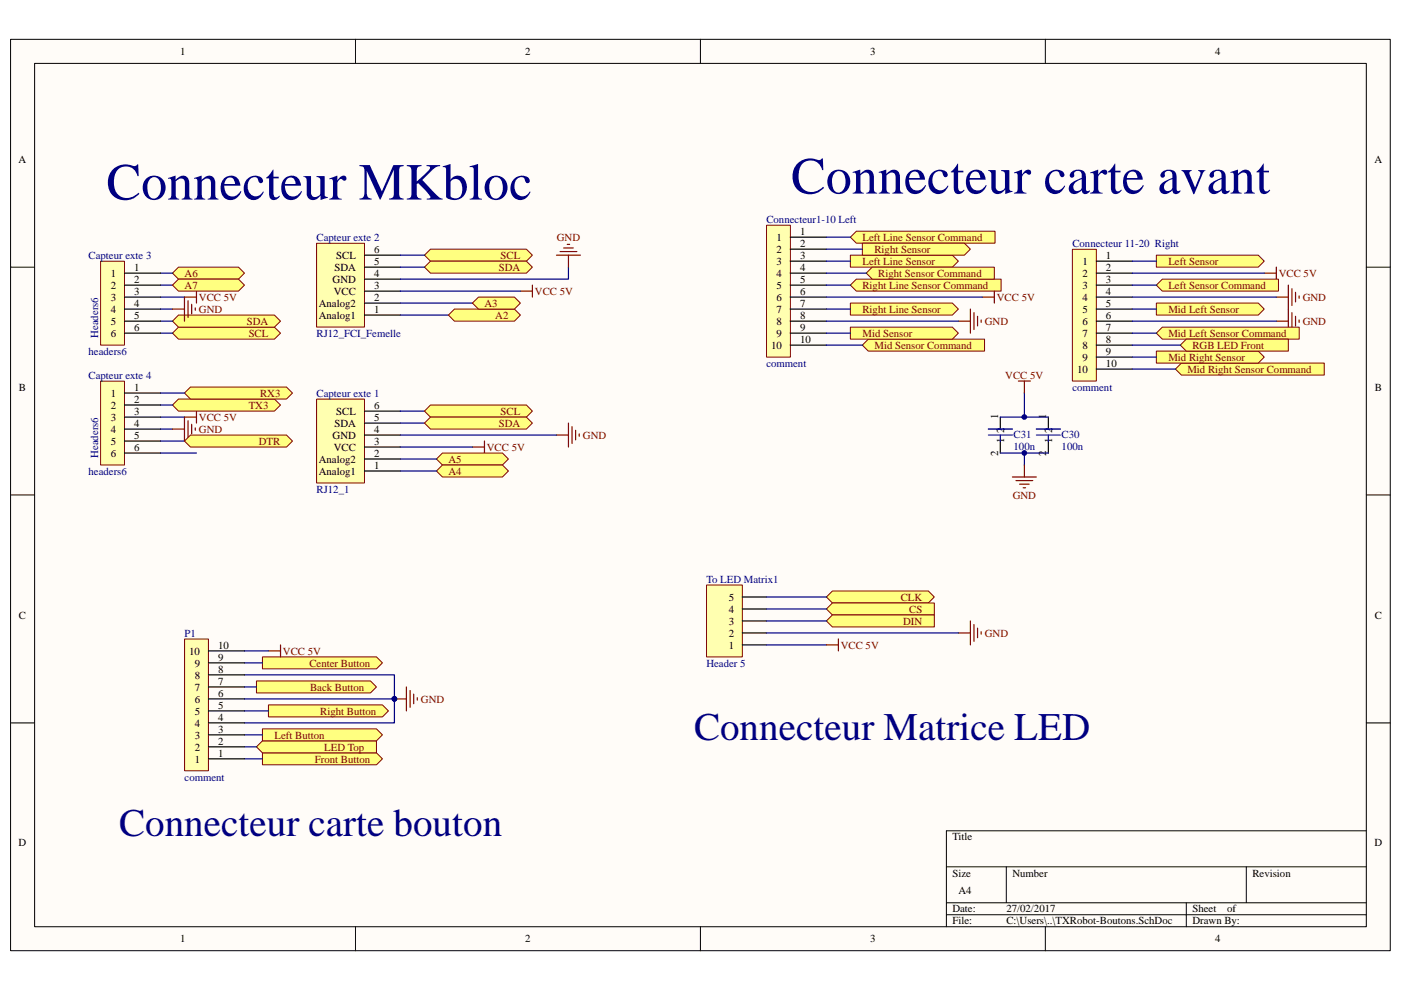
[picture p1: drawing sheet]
<svg xmlns="http://www.w3.org/2000/svg" width="297mm" height="210mm" viewBox="0 0 297 210" stroke-linecap="round" stroke-linejoin="round" font-family="sans-serif">
<path d="M2.3 8.4h292.5v193.2h-292.5z" fill="#fffcf8"/>
<path d="M2.2 8.3h292.6v193.3h-292.6z" fill="none" stroke="#000" stroke-width=".21"/>
<path d="M7.4 13.5h282.3v183h-282.3z" fill="#fffcf8"/>
<g fill="none" stroke="#000" stroke-width=".21">
<path d="M7.3 13.4h282.4v183.1h-282.4zM75.4 8.3v5.1M148.5 8.3v5.1M221.6 8.3v5.1M2.2 56.6h5.1M289.7 56.6h5.1M2.2 104.9h5.1M289.7 104.9h5.1M2.2 153.3h5.1M289.7 153.3h5.1M289.7 176.1h-89v20.4M75.4 196.5v5.1"/>
<path d="M148.5 196.5v5.1M200.7 183.8h89M200.7 191.4h89M200.7 194h89M213.4 183.8v7.6M221.6 196.5v5.1M251.5 191.4v5.1M264.2 183.8v7.6"/>
</g>
<path d="M55.6 159.6h24.2l1.3 1.3-1.3 1.3h-24.2z" fill-rule="evenodd" fill="#ffff80"/>
<path d="M55.6 159.6h24.2l1.3 1.3-1.3 1.3h-24.2z" fill="none" stroke="#800000" stroke-width=".21"/>
<path d="M54.4 158.3l1.2-1.2h24.2v2.5h-24.2z" fill-rule="evenodd" fill="#ffff80"/>
<path d="M54.4 158.3l1.2-1.2h24.2v2.5h-24.2z" fill="none" stroke="#800000" stroke-width=".21"/>
<path d="M56.9 149.5h24.2l1.3 1.2-1.3 1.3h-24.2z" fill-rule="evenodd" fill="#ffff80"/>
<path d="M56.9 149.5h24.2l1.3 1.2-1.3 1.3h-24.2z" fill="none" stroke="#800000" stroke-width=".21"/>
<path d="M55.6 139.3h24.2l1.3 1.2-1.3 1.3h-24.2z" fill-rule="evenodd" fill="#ffff80"/>
<path d="M55.6 139.3h24.2l1.3 1.2-1.3 1.3h-24.2z" fill="none" stroke="#800000" stroke-width=".21"/>
<path d="M54.4 144.4h24.1l1.3 1.2-1.3 1.3h-24.1z" fill-rule="evenodd" fill="#ffff80"/>
<path d="M54.4 144.4h24.1l1.3 1.2-1.3 1.3h-24.1z" fill="none" stroke="#800000" stroke-width=".21"/>
<path d="M55.6 154.5h24.2l1.3 1.3-1.3 1.3h-24.2z" fill-rule="evenodd" fill="#ffff80"/>
<path d="M55.6 154.5h24.2l1.3 1.3-1.3 1.3h-24.2z" fill="none" stroke="#800000" stroke-width=".21"/>
<path d="M83.6 148.2h2.6M86.2 145.6v5.1M86.9 146.4v3.6M87.7 147.2v2M88.5 147.9v.5" fill="none" stroke="#800000" stroke-width=".25"/>
<circle cx="83.6" cy="148.2" r=".49" fill="#000080"/>
<circle cx="83.6" cy="148.2" r=".49" fill="none" stroke="#000080" stroke-width=".21"/>
<path d="M56.9 138h2.6M59.5 136.7v2.6" fill="none" stroke="#800000" stroke-width=".25"/>
<path d="M51.8 138h5.1M51.8 143.1h31.8v10.2h-31.8M51.8 140.5h3.8M51.8 145.6h2.6M51.8 150.7h5.1M51.8 155.8h3.8M51.8 158.3h2.6M51.8 148.2h31.8M51.8 160.9h3.8" fill="none" stroke="#000080" stroke-width=".25"/>
<circle cx="83.6" cy="148.2" r=".49" fill="#000080"/>
<circle cx="83.6" cy="148.2" r=".49" fill="none" stroke="#000080" stroke-width=".21"/>
<path d="M39.2 135.5h5v27.9h-5z" fill="#ffffb0"/>
<path d="M39.1 135.5h5.1v27.9h-5.1z" fill="none" stroke="#800000" stroke-width=".21"/>
<path d="M44.2 138h7.6M44.2 158.3h7.6M44.2 155.8h7.6M44.2 153.3h7.6M44.2 150.7h7.6M44.2 148.2h7.6M44.2 145.6h7.6M44.2 143.1h7.6M44.2 140.5h7.6M44.2 160.9h7.6" fill="none" stroke="#000" stroke-width=".25"/>
<path d="M90 54.1l1.3-1.3h20.3l1.3 1.3-1.3 1.3h-20.3z" fill-rule="evenodd" fill="#ffff80"/>
<path d="M90 54.1l1.3-1.3h20.3l1.3 1.3-1.3 1.3h-20.3z" fill="none" stroke="#800000" stroke-width=".21"/>
<path d="M90 56.6l1.3-1.2h20.3l1.3 1.2-1.3 1.3h-20.3z" fill-rule="evenodd" fill="#ffff80"/>
<path d="M90 56.6l1.3-1.2h20.3l1.3 1.2-1.3 1.3h-20.3z" fill="none" stroke="#800000" stroke-width=".21"/>
<path d="M110.3 61.7h2.6M112.9 60.5v2.5M118 92.2h2.5M120.5 89.7v5.1M121.3 90.5v3.5M122 91.2v2.1M122.8 92v.5" fill="none" stroke="#800000" stroke-width=".25"/>
<path d="M67.1 51.6h10.2v17.7h-10.2z" fill="#ffffb0"/>
<path d="M67.1 51.6h10.2v17.7h-10.2z" fill="none" stroke="#800000" stroke-width=".21"/>
<path d="M77.3 56.6h7.6M77.3 59.2h7.6M77.3 54.1h7.6M77.3 66.8h7.6M77.3 61.7h7.6M77.3 64.3h7.6" fill="none" stroke="#000" stroke-width=".25"/>
<path d="M67.1 84.6h10.2v17.8h-10.2z" fill="#ffffb0"/>
<path d="M67.1 84.6h10.2v17.8h-10.2z" fill="none" stroke="#800000" stroke-width=".21"/>
<path d="M77.3 99.9h7.6M77.3 94.8h7.6M77.3 89.7h7.6M77.3 92.2h7.6M77.3 97.3h7.6M77.3 87.2h7.6" fill="none" stroke="#000" stroke-width=".25"/>
<path d="M84.9 56.6h5.1M84.9 54.1h5.1M84.9 66.8h10.2M84.9 64.3h15.3M84.9 61.7h25.4" fill="none" stroke="#000080" stroke-width=".25"/>
<path d="M36.6 70.6l1.2-1.2h20.4l1.3 1.2-1.3 1.3h-20.4z" fill-rule="evenodd" fill="#ffff80"/>
<path d="M36.6 70.6l1.2-1.2h20.4l1.3 1.2-1.3 1.3h-20.4z" fill="none" stroke="#800000" stroke-width=".21"/>
<path d="M37.8 66.8h20.4l1.3 1.3-1.3 1.3h-20.4l-1.2-1.3z" fill-rule="evenodd" fill="#ffff80"/>
<path d="M37.8 66.8h20.4l1.3 1.3-1.3 1.3h-20.4l-1.2-1.3z" fill="none" stroke="#800000" stroke-width=".21"/>
<path d="M120.5 56.6v2.6h-35.6M84.9 87.2h5.1M84.9 89.7h5.1M84.9 94.8h15.3M84.9 92.2h33.1" fill="none" stroke="#000080" stroke-width=".25"/>
<path d="M100.2 94.8h2.5M102.7 93.5v2.6" fill="none" stroke="#800000" stroke-width=".25"/>
<path d="M95.1 66.8l1.2-1.3h12.8l1.2 1.3-1.2 1.3h-12.8z" fill-rule="evenodd" fill="#ffff80"/>
<path d="M95.1 66.8l1.2-1.3h12.8l1.2 1.3-1.2 1.3h-12.8z" fill="none" stroke="#800000" stroke-width=".21"/>
<path d="M100.2 64.3l1.2-1.3h7.7l1.2 1.3-1.2 1.2h-7.7z" fill-rule="evenodd" fill="#ffff80"/>
<path d="M100.2 64.3l1.2-1.3h7.7l1.2 1.3-1.2 1.2h-7.7z" fill="none" stroke="#800000" stroke-width=".21"/>
<path d="M92.5 97.3l1.3-1.2h12.7l1.3 1.2-1.3 1.3h-12.7z" fill-rule="evenodd" fill="#ffff80"/>
<path d="M92.5 97.3l1.3-1.2h12.7l1.3 1.2-1.3 1.3h-12.7z" fill="none" stroke="#800000" stroke-width=".21"/>
<path d="M92.5 99.9l1.3-1.3h12.7l1.3 1.3-1.3 1.2h-12.7z" fill-rule="evenodd" fill="#ffff80"/>
<path d="M92.5 99.9l1.3-1.3h12.7l1.3 1.3-1.3 1.2h-12.7z" fill="none" stroke="#800000" stroke-width=".21"/>
<path d="M84.9 97.3h7.6M84.9 99.9h7.6" fill="none" stroke="#000080" stroke-width=".25"/>
<path d="M118 54.1h5.1M118.7 53.3h3.6M119.5 52.6h2M120.3 51.8h.5M120.5 54.1v2.5M39.1 63h2.6M41.7 61.7v2.6M39.1 88.4h2.6M41.7 87.2v2.5" fill="none" stroke="#800000" stroke-width=".25"/>
<path d="M36.6 85.9l1.2-1.3h20.4l1.3 1.3-1.3 1.3h-20.4z" fill-rule="evenodd" fill="#ffff80"/>
<path d="M36.6 85.9l1.2-1.3h20.4l1.3 1.3-1.3 1.3h-20.4z" fill="none" stroke="#800000" stroke-width=".21"/>
<path d="M39.1 83.3l1.3-1.2h20.3l1.3 1.2-1.3 1.3h-20.3z" fill-rule="evenodd" fill="#ffff80"/>
<path d="M39.1 83.3l1.3-1.2h20.3l1.3 1.2-1.3 1.3h-20.3z" fill="none" stroke="#800000" stroke-width=".21"/>
<path d="M91.3 85.9h20.3l1.3 1.3-1.3 1.2h-20.3l-1.3-1.2z" fill-rule="evenodd" fill="#ffff80"/>
<path d="M91.3 85.9h20.3l1.3 1.3-1.3 1.2h-20.3l-1.3-1.2z" fill="none" stroke="#800000" stroke-width=".21"/>
<path d="M90 89.7l1.3-1.3h20.3l1.3 1.3-1.3 1.3h-20.3z" fill-rule="evenodd" fill="#ffff80"/>
<path d="M90 89.7l1.3-1.3h20.3l1.3 1.3-1.3 1.3h-20.3z" fill="none" stroke="#800000" stroke-width=".21"/>
<path d="M34 70.6h2.6M34 68.1h2.6M34 65.5h2.6M34 63h5.1M34 60.5h2.6M34 96.1h7.7M34 93.5h5.1M34 91h2.6M34 88.4h5.1M34 85.9h2.6M34 83.3h5.1" fill="none" stroke="#000080" stroke-width=".25"/>
<path d="M36.6 65.5h2.5M39.1 63v5.1M39.9 63.8v3.5M40.6 64.5v2M41.4 65.3v.5M36.6 91h2.5M39.1 88.4v5.1M39.9 89.2v3.6M40.6 90v2M41.4 90.7v.5" fill="none" stroke="#800000" stroke-width=".25"/>
<path d="M36.6 57.9l1.2-1.3h12.8l1.2 1.3-1.2 1.3h-12.8z" fill-rule="evenodd" fill="#ffff80"/>
<path d="M36.6 57.9l1.2-1.3h12.8l1.2 1.3-1.2 1.3h-12.8z" fill="none" stroke="#800000" stroke-width=".21"/>
<path d="M36.6 60.5l1.2-1.3h12.8l1.2 1.3-1.2 1.2h-12.8z" fill-rule="evenodd" fill="#ffff80"/>
<path d="M36.6 60.5l1.2-1.3h12.8l1.2 1.3-1.2 1.2h-12.8z" fill="none" stroke="#800000" stroke-width=".21"/>
<path d="M34 57.9h2.6" fill="none" stroke="#000080" stroke-width=".25"/>
<path d="M39.1 93.5l1.3-1.3h20.3l1.3 1.3-1.3 1.3h-20.3z" fill-rule="evenodd" fill="#ffff80"/>
<path d="M39.1 93.5l1.3-1.3h20.3l1.3 1.3-1.3 1.3h-20.3z" fill="none" stroke="#800000" stroke-width=".21"/>
<path d="M21.4 55.4h5v17.8h-5z" fill="#ffffb0"/>
<path d="M21.3 55.4h5.1v17.8h-5.1z" fill="none" stroke="#800000" stroke-width=".21"/>
<path d="M26.4 57.9h7.6M26.4 60.5h7.6M26.4 63h7.6M26.4 65.5h7.6M26.4 68.1h7.6M26.4 70.6h7.6" fill="none" stroke="#000" stroke-width=".25"/>
<path d="M21.4 80.8h5v17.8h-5z" fill="#ffffb0"/>
<path d="M21.3 80.8h5.1v17.8h-5.1z" fill="none" stroke="#800000" stroke-width=".21"/>
<path d="M26.4 83.3h7.6M26.4 85.9h7.6M26.4 88.4h7.6M26.4 91h7.6M26.4 93.5h7.6M26.4 96.1h7.6" fill="none" stroke="#000" stroke-width=".25"/>
<path d="M149.8 124.1h7.6v15.2h-7.6z" fill="#ffffb0"/>
<path d="M149.8 124h7.6v15.3h-7.6z" fill="none" stroke="#800000" stroke-width=".21"/>
<path d="M157.4 136.7h5.1M157.4 134.2h5.1M157.4 131.7h5.1M157.4 129.1h5.1M157.4 126.6h5.1" fill="none" stroke="#000" stroke-width=".25"/>
<path d="M175.2 126.6l1.3-1.3h20.3l1.3 1.3-1.3 1.2h-20.3z" fill-rule="evenodd" fill="#ffff80"/>
<path d="M175.2 126.6l1.3-1.3h20.3l1.3 1.3-1.3 1.2h-20.3z" fill="none" stroke="#800000" stroke-width=".21"/>
<path d="M175.2 129.1l1.3-1.3h21.6v2.6h-21.6z" fill-rule="evenodd" fill="#ffff80"/>
<path d="M175.2 129.1l1.3-1.3h21.6v2.6h-21.6z" fill="none" stroke="#800000" stroke-width=".21"/>
<path d="M175.2 131.7l1.3-1.3h21.6v2.5h-21.6z" fill-rule="evenodd" fill="#ffff80"/>
<path d="M175.2 131.7l1.3-1.3h21.6v2.5h-21.6z" fill="none" stroke="#800000" stroke-width=".21"/>
<g fill="none" stroke="#800000" stroke-width=".25">
<path d="M268.1 57.9h2.5M270.6 56.6v2.6M270.6 68.1h2.6M270.6 63h2.6M273.2 60.5v10.1M273.9 61.2v3.6M273.9 66.3v3.6M274.7 62v2M274.7 67.1v2M275.4 62.7v.5M275.4 67.8v.5M175.2 136.7h2.6"/>
<path d="M177.8 135.5v2.5M203.2 134.2h2.5M205.7 131.7v5M206.5 132.4v3.6M207.3 133.2v2M208 133.9v.6"/>
</g>
<path d="M162.5 134.2h40.7M162.5 126.6h12.7M162.5 129.1h12.7M162.5 131.7h12.7M162.5 136.7h12.7" fill="none" stroke="#000080" stroke-width=".25"/>
<path d="M222.3 88.4v2.6M222.3 93.5v2.6" fill="none" stroke="#000" stroke-width=".25"/>
<path d="M219.7 91h5.1M219.7 92.2h5.1M222.3 92.2v1.3" fill="none" stroke="#00f" stroke-width=".25"/>
<path d="M180.3 50.3l1.3-1.3h29.4v2.6h-29.4z" fill-rule="evenodd" fill="#ffff80"/>
<path d="M180.3 50.3l1.3-1.3h29.4v2.6h-29.4z" fill="none" stroke="#800000" stroke-width=".21"/>
<path d="M180.3 60.5l1.3-1.3h30.7v2.5h-30.7z" fill-rule="evenodd" fill="#ffff80"/>
<path d="M180.3 60.5l1.3-1.3h30.7v2.5h-30.7z" fill="none" stroke="#800000" stroke-width=".21"/>
<path d="M180.3 54.1h21.6l1.3 1.3-1.3 1.2h-21.6z" fill-rule="evenodd" fill="#ffff80"/>
<path d="M180.3 54.1h21.6l1.3 1.3-1.3 1.2h-21.6z" fill="none" stroke="#800000" stroke-width=".21"/>
<path d="M180.3 64.3h21.6l1.3 1.2-1.3 1.3h-21.6z" fill-rule="evenodd" fill="#ffff80"/>
<path d="M180.3 64.3h21.6l1.3 1.2-1.3 1.3h-21.6z" fill="none" stroke="#800000" stroke-width=".21"/>
<path d="M183.7 57.9l1.2-1.3h25.9v2.6h-25.9z" fill-rule="evenodd" fill="#ffff80"/>
<path d="M183.7 57.9l1.2-1.3h25.9v2.6h-25.9z" fill="none" stroke="#800000" stroke-width=".21"/>
<path d="M249.2 78.3l1.3-1.3h30.3v2.5h-30.3z" fill-rule="evenodd" fill="#ffff80"/>
<path d="M249.2 78.3l1.3-1.3h30.3v2.5h-30.3z" fill="none" stroke="#800000" stroke-width=".21"/>
<path d="M182.8 73.2l1.3-1.3h24.6v2.5h-24.6z" fill-rule="evenodd" fill="#ffff80"/>
<path d="M182.8 73.2l1.3-1.3h24.6v2.5h-24.6z" fill="none" stroke="#800000" stroke-width=".21"/>
<path d="M245.2 70.6l1.2-1.2h29.1v2.5h-29.1z" fill-rule="evenodd" fill="#ffff80"/>
<path d="M245.2 70.6l1.2-1.2h29.1v2.5h-29.1z" fill="none" stroke="#800000" stroke-width=".21"/>
<path d="M245.2 60.5l1.2-1.3h24.7v2.5h-24.7z" fill-rule="evenodd" fill="#ffff80"/>
<path d="M245.2 60.5l1.2-1.3h24.7v2.5h-24.7z" fill="none" stroke="#800000" stroke-width=".21"/>
<path d="M182.8 51.6h21.7l1.2 1.2-1.2 1.3h-21.7z" fill-rule="evenodd" fill="#ffff80"/>
<path d="M182.8 51.6h21.7l1.2 1.2-1.2 1.3h-21.7z" fill="none" stroke="#800000" stroke-width=".21"/>
<path d="M245.2 74.4h21.6l1.3 1.3-1.3 1.3h-21.6z" fill-rule="evenodd" fill="#ffff80"/>
<path d="M245.2 74.4h21.6l1.3 1.3-1.3 1.3h-21.6z" fill="none" stroke="#800000" stroke-width=".21"/>
<path d="M180.3 69.4h21.6l1.3 1.2-1.3 1.3h-21.6z" fill-rule="evenodd" fill="#ffff80"/>
<path d="M180.3 69.4h21.6l1.3 1.2-1.3 1.3h-21.6z" fill="none" stroke="#800000" stroke-width=".21"/>
<path d="M245.2 64.3h21.6l1.3 1.2-1.3 1.3h-21.6z" fill-rule="evenodd" fill="#ffff80"/>
<path d="M245.2 64.3h21.6l1.3 1.2-1.3 1.3h-21.6z" fill="none" stroke="#800000" stroke-width=".21"/>
<path d="M245.2 54.1h21.6l1.3 1.3-1.3 1.2h-21.6z" fill-rule="evenodd" fill="#ffff80"/>
<path d="M245.2 54.1h21.6l1.3 1.3-1.3 1.2h-21.6z" fill="none" stroke="#800000" stroke-width=".21"/>
<path d="M250.2 73.2l1.3-1.3h21.7v2.5h-21.7z" fill-rule="evenodd" fill="#ffff80"/>
<path d="M250.2 73.2l1.3-1.3h21.7v2.5h-21.7z" fill="none" stroke="#800000" stroke-width=".21"/>
<path d="M162.5 47.8h5.1v27.9h-5.1z" fill="#ffffb0"/>
<path d="M162.5 47.8h5.1v27.9h-5.1z" fill="none" stroke="#800000" stroke-width=".21"/>
<path d="M167.6 50.3h7.6M167.6 52.8h7.6M167.6 55.4h7.6M167.6 57.9h7.6M167.6 60.5h7.6M167.6 63h7.6M167.6 65.5h7.6M167.6 68.1h7.6M167.6 70.6h7.6M167.6 73.2h7.6" fill="none" stroke="#000" stroke-width=".25"/>
<path d="M227.4 52.9h5v27.9h-5z" fill="#ffffb0"/>
<path d="M227.4 52.9h5v27.9h-5z" fill="none" stroke="#800000" stroke-width=".21"/>
<path d="M232.4 55.4h7.7M232.4 57.9h7.7M232.4 60.5h7.7M232.4 63h7.7M232.4 65.5h7.7M232.4 68.1h7.7M232.4 70.6h7.7M232.4 73.2h7.7M232.4 75.7h7.7M232.4 78.3h7.7M212.1 88.4v2.6M212.1 93.5v2.6" fill="none" stroke="#000" stroke-width=".25"/>
<g fill="none" stroke="#000080" stroke-width=".25">
<path d="M175.2 50.3h5.1M175.2 55.4h5.1M175.2 52.8h7.6M175.2 57.9h8.5M240.1 55.4h5.1M240.1 57.9h28M175.2 60.5h5.1M175.2 65.5h5.1M175.2 70.6h5.1M175.2 63h33.1M175.2 68.1h28M175.2 73.2h7.6"/>
<path d="M240.1 60.5h5.1M240.1 65.5h5.1M240.1 70.6h5.1M240.1 75.7h5.1M240.1 63h30.5M240.1 68.1h30.5M240.1 73.2h10.1M240.1 78.3h9.1M212.1 88.4h10.2M212.1 96.1h10.2M217.2 83.3v5.1"/>
</g>
<path d="M203.2 68.1h2.5M205.7 65.5v5.1M206.5 66.3v3.6M207.3 67.1v2M208 67.8v.5M208.3 63h2.5M210.8 61.7v2.6" fill="none" stroke="#800000" stroke-width=".25"/>
<path d="M209.5 91h5.1M209.5 92.2h5.1M212.1 92.2v1.3" fill="none" stroke="#00f" stroke-width=".25"/>
<circle cx="217.2" cy="88.4" r=".5" fill="#000080"/>
<circle cx="217.2" cy="88.4" r=".5" fill="none" stroke="#000080" stroke-width=".21"/>
<path d="M217.2 96.1v2.5" fill="none" stroke="#000080" stroke-width=".25"/>
<circle cx="217.2" cy="96" r=".5" fill="#000080"/>
<circle cx="217.2" cy="96" r=".5" fill="none" stroke="#000080" stroke-width=".21"/>
<path d="M215.9 80.8h2.6M217.2 80.8v2.5M217.2 98.6v2.5M214.6 101.1h5.1M215.4 101.9h3.6M216.2 102.7h2M216.9 103.4h.5" fill="none" stroke="#800000" stroke-width=".25"/>
<g font-size="11" fill="#000080">
<text x="167.7" y="41">Connecteur carte avant</text>
<text x="22.6" y="42.3">Connecteur MKbloc</text>
</g>
<g font-size="8.3" fill="#000080">
<text x="147.1" y="156.8">Connecteur Matrice LED</text>
<text x="25.2" y="177.2">Connecteur carte bouton</text>
</g>
<g font-size="2.3">
<text x="38.2" y="11.7">1</text>
<text x="111.4" y="11.7">2</text>
<text x="184.5" y="11.7">3</text>
<text x="257.6" y="11.7">4</text>
<text x="4" y="34.5">A</text>
<text x="291.4" y="34.5">A</text>
<text x="79.3" y="53.6">6</text>
<text x="164.7" y="51.1">1</text>
<text x="164.7" y="53.6">2</text>
<text x="169.6" y="49.8">1</text>
<text x="169.6" y="52.3">2</text>
<text x="23.5" y="58.7">1</text>
<text x="28.4" y="57.4">1</text>
<text x="28.4" y="60">2</text>
<text x="70.5" y="60">GND</text>
<text x="70.9" y="57.4">SDA</text>
<text x="71.3" y="54.9">SCL</text>
<text x="79.3" y="58.7">4</text>
<text x="79.3" y="56.2">5</text>
<text x="164.7" y="56.2">3</text>
<text x="164.7" y="58.7">4</text>
<text x="169.6" y="54.9">3</text>
<text x="169.6" y="57.4">4</text>
<text x="169.6" y="60">5</text>
<text x="229.5" y="56.2">1</text>
<text x="229.5" y="58.7">2</text>
<text x="234.5" y="54.9">1</text>
<text x="234.5" y="57.4">2</text>
<text x="234.5" y="60">3</text>
<text x="23.5" y="61.2">2</text>
<text x="23.5" y="63.8">3</text>
<text x="28.4" y="62.5">3</text>
<text x="28.4" y="65">4</text>
<text x="67.6" y="65">Analog2</text>
<text x="70.8" y="62.5">VCC</text>
<text x="79.3" y="63.8">2</text>
<text x="79.3" y="61.2">3</text>
<text x="164.7" y="61.2">5</text>
<text x="164.7" y="63.8">6</text>
<text x="169.6" y="62.5">6</text>
<text x="169.6" y="65">7</text>
<text x="229.5" y="61.2">3</text>
<text x="229.5" y="63.8">4</text>
<text x="234.5" y="62.5">4</text>
<text x="234.5" y="65">5</text>
<text x="23.5" y="66.3">4</text>
<text x="23.5" y="68.9">5</text>
<text x="23.5" y="71.4">6</text>
<text x="28.4" y="67.6">5</text>
<text x="28.4" y="70.1">6</text>
<text x="67.6" y="67.6">Analog1</text>
<text x="79.3" y="66.3">1</text>
<text x="164.7" y="66.3">7</text>
<text x="164.7" y="68.9">8</text>
<text x="164.7" y="71.4">9</text>
<text x="169.6" y="67.6">8</text>
<text x="169.6" y="70.1">9</text>
<text x="229.5" y="66.3">5</text>
<text x="229.5" y="68.9">6</text>
<text x="229.5" y="71.4">7</text>
<text x="234.5" y="67.6">6</text>
<text x="234.5" y="70.1">7</text>
<text x="163.5" y="74">10</text>
<text x="169.6" y="72.7">10</text>
<text x="229.5" y="74">8</text>
<text x="229.5" y="76.5">9</text>
<text x="234.5" y="72.7">8</text>
<text x="234.5" y="75.2">9</text>
<text x="234.5" y="77.8">10</text>
<text x="4" y="82.8">B</text>
<text x="28.4" y="82.8">1</text>
<text x="228.4" y="79">10</text>
<text x="291.5" y="82.8">B</text>
<text x="23.5" y="84.1">1</text>
<text x="23.5" y="86.7">2</text>
<text x="23.5" y="89.2">3</text>
<text x="28.4" y="85.4">2</text>
<text x="28.4" y="87.9">3</text>
<text x="71.3" y="87.9">SCL</text>
<text x="79.3" y="89.2">5</text>
<text x="79.3" y="86.7">6</text>
<text x="211.6" y="88.9" transform="rotate(-90 211.6 88.9)">1</text>
<text x="221.8" y="88.9" transform="rotate(-90 221.8 88.9)">1</text>
<text x="23.5" y="91.8">4</text>
<text x="23.5" y="94.3">5</text>
<text x="28.4" y="90.5">4</text>
<text x="28.4" y="93">5</text>
<text x="28.4" y="95.6">6</text>
<text x="70.5" y="93">GND</text>
<text x="70.8" y="95.6">VCC</text>
<text x="70.9" y="90.5">SDA</text>
<text x="79.3" y="91.8">4</text>
<text x="79.3" y="94.3">3</text>
<text x="212.9" y="93.9" transform="rotate(-90 212.9 93.9)">1</text>
<text x="212.9" y="91.7" transform="rotate(-90 212.9 91.7)">2</text>
<text x="223.1" y="93.9" transform="rotate(-90 223.1 93.9)">1</text>
<text x="223.1" y="91.7" transform="rotate(-90 223.1 91.7)">2</text>
<text x="23.5" y="96.8">6</text>
<text x="67.6" y="100.6">Analog1</text>
<text x="67.6" y="98.1">Analog2</text>
<text x="79.3" y="99.4">1</text>
<text x="79.3" y="96.8">2</text>
<text x="211.6" y="96.7" transform="rotate(-90 211.6 96.7)">2</text>
<text x="221.8" y="96.7" transform="rotate(-90 221.8 96.7)">2</text>
<text x="4" y="131.2">C</text>
<text x="154.5" y="129.9">4</text>
<text x="154.5" y="127.4">5</text>
<text x="291.5" y="131.2">C</text>
<text x="46.2" y="137.5">10</text>
<text x="154.5" y="137.5">1</text>
<text x="154.5" y="135">2</text>
<text x="154.5" y="132.4">3</text>
<text x="40.1" y="138.8">10</text>
<text x="41.3" y="143.9">8</text>
<text x="41.3" y="141.3">9</text>
<text x="46.2" y="142.6">8</text>
<text x="46.2" y="140.1">9</text>
<text x="41.3" y="149">6</text>
<text x="41.3" y="146.4">7</text>
<text x="46.2" y="147.7">6</text>
<text x="46.2" y="145.2">7</text>
<text x="41.3" y="154.1">4</text>
<text x="41.3" y="151.5">5</text>
<text x="46.2" y="155.3">3</text>
<text x="46.2" y="152.8">4</text>
<text x="46.2" y="150.2">5</text>
<text x="41.3" y="161.7">1</text>
<text x="41.3" y="159.1">2</text>
<text x="41.3" y="156.6">3</text>
<text x="46.2" y="160.4">1</text>
<text x="46.2" y="157.9">2</text>
<text x="4" y="179.5">D</text>
<text x="201.9" y="178.2">Title</text>
<text x="291.4" y="179.5">D</text>
<text x="201.9" y="185.8">Size</text>
<text x="214.6" y="185.8">Number</text>
<text x="265.5" y="185.8">Revision</text>
<text x="203.2" y="189.7">A4</text>
<text x="201.9" y="193.5">Date:</text>
<text x="201.9" y="196">File:</text>
<text x="213.4" y="196">C:\Users\..\TXRobot-Boutons.SchDoc</text>
<text x="213.4" y="193.5">27/02/2017</text>
<text x="252.8" y="193.5">Sheet</text>
<text x="252.8" y="196">Drawn By:</text>
<text x="260.2" y="193.5">of</text>
<text x="38.2" y="199.8">1</text>
<text x="111.4" y="199.8">2</text>
<text x="184.5" y="199.8">3</text>
<text x="257.6" y="199.8">4</text>
</g>
<g font-size="2.3" fill="#000080">
<text x="162.5" y="47.2">Connecteur1-10 Left</text>
<text x="67.1" y="51.1">Capteur exte 2</text>
<text x="227.4" y="52.3">Connecteur 11-20 Right</text>
<text x="18.8" y="54.9">Capteur exte 3</text>
<text x="20.8" y="71.7" transform="rotate(-90 20.8 71.7)">Headers6</text>
<text x="67.1" y="71.4">RJ12_FCI_Femelle</text>
<text x="18.8" y="75.2">headers6</text>
<text x="162.5" y="77.8">comment</text>
<text x="18.8" y="80.3">Capteur exte 4</text>
<text x="227.4" y="82.8">comment</text>
<text x="67.1" y="84.1">Capteur exte 1</text>
<text x="214.9" y="95.3">100n</text>
<text x="214.9" y="92.8">C31</text>
<text x="225.1" y="95.3">100n</text>
<text x="225.1" y="92.8">C30</text>
<text x="18.8" y="100.6">headers6</text>
<text x="20.8" y="97.1" transform="rotate(-90 20.8 97.1)">Headers6</text>
<text x="67.1" y="104.5">RJ12_1</text>
<text x="149.8" y="123.5">To LED Matrix1</text>
<text x="39.1" y="135">P1</text>
<text x="149.8" y="141.3">Header 5</text>
<text x="39.1" y="165.5">comment</text>
</g>
<g font-size="2.3" fill="#800000">
<text x="118" y="51.1">GND</text>
<text x="182.9" y="51.1">Left Line Sensor Command</text>
<text x="185.4" y="53.6">Right Sensor</text>
<text x="39.1" y="58.7">A6</text>
<text x="105.8" y="57.4">SDA</text>
<text x="106.1" y="54.9">SCL</text>
<text x="182.9" y="56.2">Left Line Sensor</text>
<text x="186.2" y="58.7">Right Sensor Command</text>
<text x="247.7" y="56.2">Left Sensor</text>
<text x="271.1" y="58.7">VCC 5V</text>
<text x="39.1" y="61.2">A7</text>
<text x="42.2" y="63.8">VCC 5V</text>
<text x="102.7" y="65">A3</text>
<text x="113.4" y="62.5">VCC 5V</text>
<text x="182.9" y="61.2">Right Line Sensor Command</text>
<text x="211.3" y="63.8">VCC 5V</text>
<text x="247.7" y="61.2">Left Sensor Command</text>
<text x="276.2" y="63.8">GND</text>
<text x="42.2" y="66.3">GND</text>
<text x="52.3" y="68.9">SDA</text>
<text x="52.7" y="71.4">SCL</text>
<text x="105" y="67.6">A2</text>
<text x="182.9" y="66.3">Right Line Sensor</text>
<text x="182.9" y="71.4">Mid Sensor</text>
<text x="208.8" y="68.9">GND</text>
<text x="247.7" y="71.4">Mid Left Sensor Command</text>
<text x="247.7" y="66.3">Mid Left Sensor</text>
<text x="276.2" y="68.9">GND</text>
<text x="185.4" y="74">Mid Sensor Command</text>
<text x="247.7" y="76.5">Mid Right Sensor</text>
<text x="252.8" y="74">RGB LED Front</text>
<text x="213.1" y="80.3">VCC 5V</text>
<text x="251.8" y="79">Mid Right Sensor Command</text>
<text x="42.2" y="89.2">VCC 5V</text>
<text x="52.7" y="86.7">TX3</text>
<text x="55.1" y="84.1">RX3</text>
<text x="106.1" y="87.9">SCL</text>
<text x="42.2" y="91.8">GND</text>
<text x="54.9" y="94.3">DTR</text>
<text x="103.2" y="95.6">VCC 5V</text>
<text x="105.8" y="90.5">SDA</text>
<text x="123.6" y="93">GND</text>
<text x="95.1" y="98.1">A5</text>
<text x="95.1" y="100.6">A4</text>
<text x="214.7" y="105.7">GND</text>
<text x="191" y="127.4">CLK</text>
<text x="192.8" y="129.9">CS</text>
<text x="178.3" y="137.5">VCC 5V</text>
<text x="191.5" y="132.4">DIN</text>
<text x="208.8" y="135">GND</text>
<text x="60" y="138.8">VCC 5V</text>
<text x="65.6" y="141.3">Center Button</text>
<text x="65.7" y="146.4">Back Button</text>
<text x="89.2" y="149">GND</text>
<text x="67.9" y="151.5">Right Button</text>
<text x="58.2" y="156.6">Left Button</text>
<text x="66.8" y="161.7">Front Button</text>
<text x="68.7" y="159.1">LED Top</text>
</g>
</svg>
